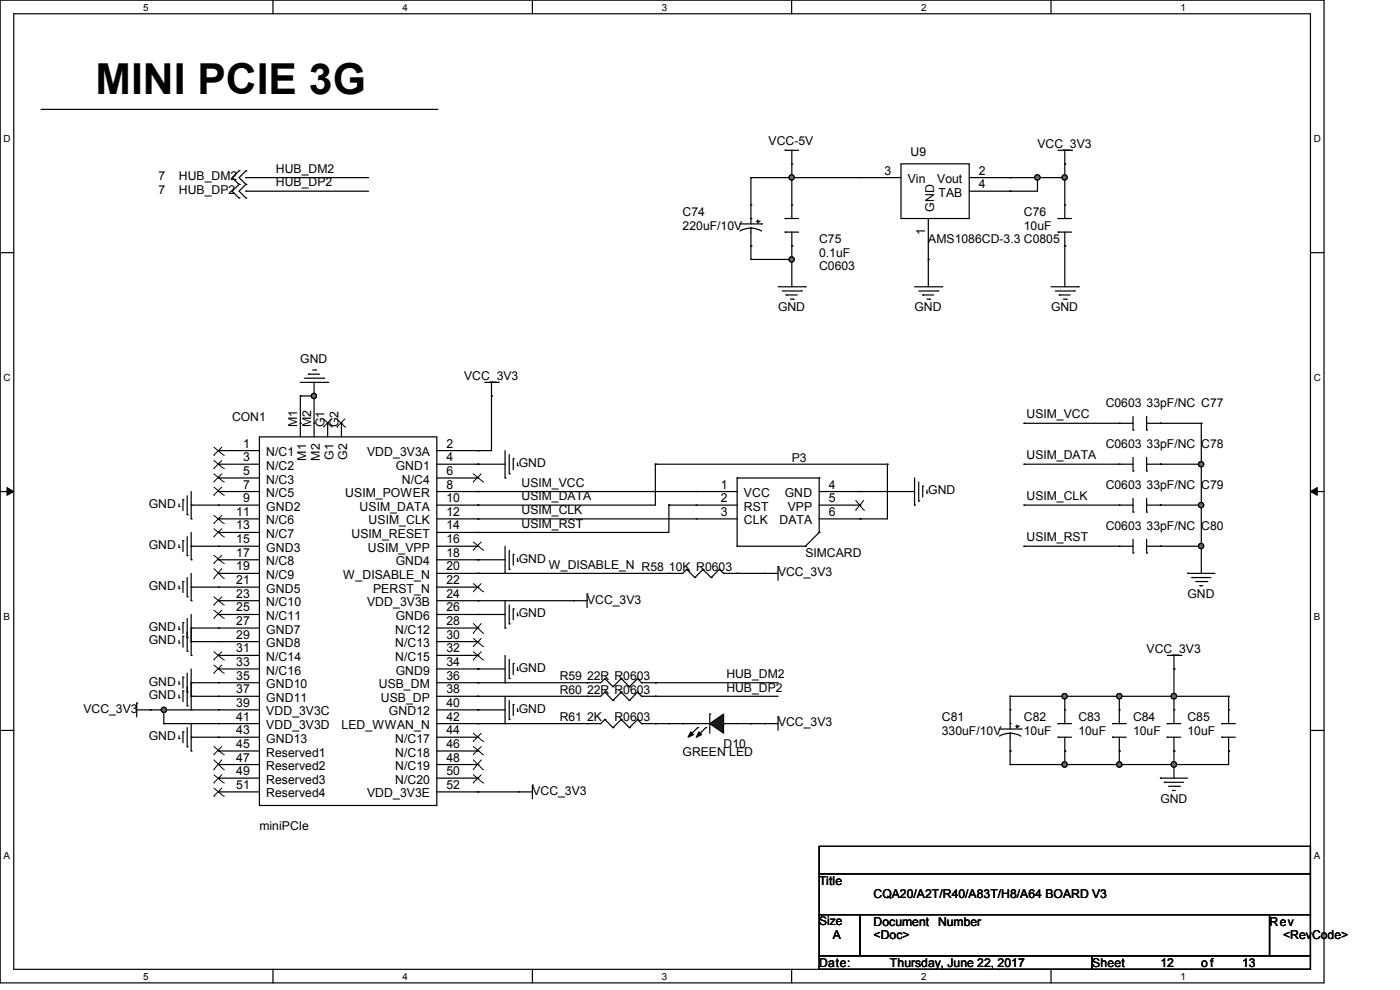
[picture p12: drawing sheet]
<svg xmlns="http://www.w3.org/2000/svg" width="297mm" height="210mm" viewBox="0 0 297 210" stroke-linecap="round" stroke-linejoin="round" font-family="sans-serif">
<path d="M0 0h280.9v208.5h-280.9zM2.9 2.9h275.1v202.7h-275.1z" fill="none" stroke="#000" stroke-width=".25"/>
<g fill="#fff">
<path d="M30.4 .3h1.1v2.4h-1.1z"/>
<path d="M30.4 205.9h1.1v2.3h-1.1z"/>
</g>
<path d="M57.9 0v2.9M57.9 205.6v2.9" fill="none" stroke="#000" stroke-width=".25"/>
<g fill="#fff">
<path d="M85.4 .3h1.1v2.4h-1.1z"/>
<path d="M85.4 205.9h1.1v2.3h-1.1z"/>
</g>
<path d="M112.9 0v2.9M112.9 205.6v2.9" fill="none" stroke="#000" stroke-width=".25"/>
<g fill="#fff">
<path d="M140.4 .3h1.2v2.4h-1.2z"/>
<path d="M140.4 205.9h1.2v2.3h-1.2z"/>
</g>
<path d="M167.9 0v2.9M167.9 205.6v2.9" fill="none" stroke="#000" stroke-width=".25"/>
<g fill="#fff">
<path d="M195.4 .3h1.2v2.4h-1.2z"/>
<path d="M195.4 205.9h1.2v2.3h-1.2z"/>
</g>
<path d="M223 0v2.9M223 205.6v2.9" fill="none" stroke="#000" stroke-width=".25"/>
<g fill="#fff">
<path d="M250.4 .3h1.2v2.4h-1.2z"/>
<path d="M250.4 205.9h1.2v2.3h-1.2z"/>
<path d="M.8 28.2h1.4v2.4h-1.4z"/>
<path d="M278.7 28.2h1.5v2.4h-1.5z"/>
<path d="M.8 78.9h1.4v2.3h-1.4z"/>
<path d="M278.7 78.9h1.5v2.3h-1.5z"/>
</g>
<path d="M0 53.6h2.9M278 53.6h2.9" fill="none" stroke="#000" stroke-width=".25"/>
<g fill="#fff">
<path d="M.8 129.6h1.3v2.3h-1.3z"/>
<path d="M278.7 129.6h1.4v2.3h-1.4z"/>
</g>
<path d="M0 104.3h2.9M278 104.3h2.9" fill="none" stroke="#000" stroke-width=".25"/>
<path d="M1.5 103.4l1.4 .9-1.4 .8zM278 104.3l1.4-.9v1.7z" fill="#000" stroke="#000" stroke-width=".21"/>
<g fill="#fff">
<path d="M.8 180.3h1.3v2.3h-1.3z"/>
<path d="M278.7 180.3h1.4v2.3h-1.4z"/>
</g>
<g fill="none" stroke="#000" stroke-width=".25">
<path d="M8.7 23.2h84M92.7 23.2h.1M101.4 98.5h.1M101.4 95.6h.1M101.4 98.5h5.7M104.3 84h.1M104.3 84v11.6h-2.9M40.6 107.1h.1M40.6 115.9h.1M40.6 107.1h5.8M40.6 115.9h5.8M101.4 118.7h.1"/>
<path d="M101.4 118.7h5.7M254.8 115.9h.1M254.8 115.9v5.7M40.6 133.2h.1M40.6 136.1h.1M40.6 124.5h.1M40.6 133.2h5.8M40.6 136.1h5.8M40.6 124.5h5.8M101.4 130.3h.1M101.4 130.3h5.7M156.4 121.6h.1"/>
<path d="M156.4 121.6h5.8M0 154.9h2.9M34.8 150.6h.1M34.8 150.6v2.9M34.8 150.6h11.6M40.6 156.4h.1M40.6 144.8h.1M40.6 147.7h.1M40.6 144.8h5.8M40.6 147.7h5.8M40.6 156.4h5.8M101.4 144.8h.1"/>
<path d="M101.4 147.7h.1M101.4 150.6h.1M101.4 141.9h.1M101.4 144.8h23.1M101.4 147.7h23.1M101.4 150.6h5.7M101.4 141.9h5.7M214.3 147.7h.1M214.3 147.7h11.6M214.3 147.7v2.9M249 147.7h.1M249 147.7h11.6"/>
<path d="M260.6 159.3h.1M260.6 147.7h.1M260.6 159.3v2.9h-11.6M260.6 147.7v2.9M278 154.9h2.9M101.4 168h.1M101.4 168h8.7M249 162.2h.1"/>
</g>
<circle cx="34.8" cy="150.6" r=".55" fill="#696969" stroke="#000" stroke-width=".25"/>
<g fill="none" stroke="#000" stroke-width=".25">
<path d="M63.7 84h.1M63.7 84h2.9M63.7 84v5.8M139 98.5h.1M139 98.5v8.6h-37.6M139 98.5h49.3M188.3 98.5h.1M188.3 98.5v11.6h-5.8M217.2 89.8h.1M217.2 98.5h.1M217.2 98.5h20.2M217.2 89.8h20.2"/>
<path d="M246.2 89.8h.1M246.2 98.5h.1M246.2 98.5h8.6M246.2 89.8h8.6M254.8 89.8h.1M254.8 98.5h.1M254.8 89.8v17.3h-8.6M101.4 104.3h.1M101.4 110.1h.1M101.4 107.1h.1M101.4 112.9h.1M101.4 110.1h46.3"/>
<path d="M101.4 104.3h46.3M141.9 107.1h.1M141.9 107.1h5.8M141.9 107.1v5.8h-40.5M182.5 110.1h.1M182.5 104.3h.1M182.5 104.3h11.5M217.2 115.9h.1M217.2 107.1h.1M217.2 107.1h20.2M217.2 115.9h20.2M246.2 107.1h.1"/>
<path d="M101.4 127.4h.1M101.4 127.4h20.2M34.8 153.5h.1M34.8 153.5h11.6"/>
</g>
<g fill="#696969" stroke="#000" stroke-width=".25">
<circle cx="254.8" cy="107.1" r=".55"/>
<circle cx="254.8" cy="98.5" r=".55"/>
</g>
<path d="M246.2 115.9h.1M246.2 115.9h8.6" fill="none" stroke="#000" stroke-width=".25"/>
<circle cx="254.8" cy="115.8" r=".55" fill="#696969" stroke="#000" stroke-width=".25"/>
<path d="M66.6 84h.1M66.6 81.1h.1M66.6 81.1v8.7" fill="none" stroke="#000" stroke-width=".25"/>
<circle cx="66.6" cy="84" r=".55" fill="#696969" stroke="#000" stroke-width=".25"/>
<g fill="none" stroke="#000" stroke-width=".25">
<path d="M101.4 121.6h.1M101.4 121.6h40.5M101.4 153.5h.1M101.4 153.5h23.1M139 153.5h.1M139 147.7h.1M139 144.8h.1M139 153.5h2.9M139 147.7h26.1M139 144.8h26.1M225.9 147.7h.1M225.9 147.7v2.9"/>
<path d="M237.4 147.7h.1M237.4 147.7v2.9M249 141.9h.1M249 141.9v5.8"/>
</g>
<circle cx="225.8" cy="147.7" r=".56" fill="#696969" stroke="#000" stroke-width=".25"/>
<path d="M237.4 162.2h.1M237.4 162.2h11.6" fill="none" stroke="#000" stroke-width=".25"/>
<g fill="#696969" stroke="#000" stroke-width=".25">
<circle cx="249" cy="162.2" r=".57"/>
<circle cx="237.4" cy="162.2" r=".56"/>
</g>
<path d="M254.8 107.1h.1M254.8 107.1v8.8M214.3 159.3h.1M214.3 159.3v2.9M225.9 159.3h.1M225.9 159.3v2.9M249 162.2h.1M249 162.2v2.9" fill="none" stroke="#000" stroke-width=".25"/>
<circle cx="225.8" cy="162.2" r=".56" fill="#696969" stroke="#000" stroke-width=".25"/>
<g fill="none" stroke="#000" stroke-width=".25">
<path d="M52.2 37.7h.1M52.2 37.7h26M52.2 40.6h.1M52.2 40.6h26M31.9 150.6h.1M31.9 150.6h2.9M159.3 153.5h.1M159.3 153.5h2.9M237.4 159.3h.1M237.4 147.7h.1M237.4 159.3v2.9h-23.1M237.4 147.7h11.6"/>
<path d="M249 159.3h.1M249 159.3v2.9M214.3 162.2h.1M225.9 162.2h.1"/>
</g>
<g fill="#696969" stroke="#000" stroke-width=".25">
<circle cx="249" cy="147.7" r=".57"/>
<circle cx="237.4" cy="147.7" r=".56"/>
</g>
<path d="M168 37.7h.1M168 37.7h14.5M225.9 147.7h.1M225.9 147.7h11.5M249 147.7h.1M249 147.7v2.9" fill="none" stroke="#000" stroke-width=".25"/>
<circle cx="167.9" cy="37.6" r=".55" fill="#696969" stroke="#000" stroke-width=".25"/>
<path d="M220.1 37.7h.1M220.1 37.7h5.8M225.9 37.7h.1M225.9 37.7v5.8M196.9 55h.1M196.9 55v5.8M225.9 52.2h.1M225.9 52.2v8.6" fill="none" stroke="#000" stroke-width=".25"/>
<circle cx="225.8" cy="37.6" r=".55" fill="#696969" stroke="#000" stroke-width=".25"/>
<path d="M168 37.7h.1M168 37.7v5.8M214.3 37.7h.1M214.3 37.7h5.8M168 55h.1M168 55v5.8" fill="none" stroke="#000" stroke-width=".25"/>
<circle cx="220.1" cy="37.6" r=".56" fill="#696969" stroke="#000" stroke-width=".25"/>
<path d="M159.3 37.7h.1M159.3 37.7v5.8M220.1 37.7h.1M220.1 37.7v2.9h-5.8M159.3 52.2h.1M159.3 55h.1M159.3 52.2v2.8M168 52.2h.1M168 52.2v2.8h-8.7M214.3 40.6h.1" fill="none" stroke="#000" stroke-width=".25"/>
<circle cx="167.9" cy="55" r=".55" fill="#696969" stroke="#000" stroke-width=".25"/>
<g fill="none" stroke="#000" stroke-width=".25">
<path d="M50.7 39.1h.1M50.7 36.2h.1M50.7 39.1l-1.5 1.5 1.5 1.4M50.7 36.2l-1.5 1.5 1.5 1.4M52.2 39.1h.1M52.2 36.2h.1M52.2 39.1l-1.5 1.5 1.5 1.4M52.2 36.2l-1.5 1.5 1.5 1.4M159.3 37.7h.1M159.3 37.7h8.7M166.5 31.9h.1M166.5 31.9h2.9"/>
<path d="M168 37.7h.1M168 34.8h.1M168 31.9v5.8M224.5 31.9h2.8M225.9 34.8h.1M225.9 31.9v5.8M227.3 31.9h.1M50.7 42h.1M52.2 42h.1M157 47.5h4.6M159.3 48.4l.9 .1 1.4 .5M159.3 48.4l-1 .1-1.3 .5"/>
<path d="M159.3 46.4h.1M159.3 48.4h.1M159.3 43.5h.1M159.3 52.2h.1M159.3 43.5v4M159.3 48.4v3.8M160.4 46.9h.6M160.7 47.2h.1M160.7 46.7v.5M161 46.9h.1M161.6 47.5h.1M224.5 46.4h.1"/>
<path d="M224.5 49.2h.1M224.5 46.4h2.8M224.5 49.2h2.8M225.9 43.5h.1M225.9 52.2h.1M225.9 43.5v2.9M225.9 49.2v3M65.4 79.4h.1M65.4 79.4h2.4M66.3 78.5h.6M66.9 78.5h.1M165.1 60.8h5.8"/>
<path d="M165.9 61.7h4.1M166.8 62.6h.1M166.8 62.6h2.3M167.7 63.5h.6M168.3 63.5h.1M170 61.7h.1M170.9 60.8h.1M194 60.8h5.8M194.9 61.7h4.1M195.7 62.6h.1M195.7 62.6h2.4M196.6 63.5h.6"/>
<path d="M197.2 63.5h.1M199 61.7h.1M199.8 60.8h.1M223 60.8h5.8M223.9 61.7h4M224.7 62.6h.1M224.7 62.6h2.3M225.6 63.5h.6M226.2 63.5h.1M227.9 61.7h.1M228.8 60.8h.1M46.4 95.6h.1"/>
<path d="M46.4 98.5h.1M46.4 95.6h8.6M46.4 98.5h8.6M55 92.7h37.7v78.2h-37.7zM63.7 89.8h.1M63.7 81.1h5.8M63.7 89.8v2.9M64.6 80.2h4.1M66.6 89.8h.1M66.6 89.8v2.9M68.7 80.2h.1M69.5 81.1h.1"/>
<path d="M69.5 89.8h.1M69.5 89.8v2.9M72.4 89.8h.1M72.4 89.8v2.9M92.7 95.6h8.7M92.7 98.5h8.7M101.4 95.6h.1M101.4 98.5h.1M102.8 81.1h2.9M104.3 84h.1M104.3 81.1v2.9M105.7 81.1h.1"/>
<path d="M107.1 95.6v5.8M108 96.4v4.1M108.9 97.3h.1M108.9 97.3v2.4M109.8 98.8h.1M109.8 98.2v.6M237.4 89.8h.1M237.4 98.5h.1M237.4 98.5h3M237.4 89.8h3M240.4 91.2h.1M240.4 99.9h.1"/>
<path d="M240.4 88.3v2.9M240.4 97v2.9M243.2 91.2h.1M243.2 99.9h.1M243.2 88.3v2.9M243.2 97v2.9M243.2 98.5h3M243.2 89.8h3M246.2 89.8h.1M246.2 98.5h.1M38 116.1h.1M38 107.4h.1"/>
<path d="M38 106.9v.5M38 115.6v.5M38.8 114.7h.1M38.8 106h.1M38.8 106v2.3M38.8 114.7v2.3M39.7 117.9h.1M39.7 109.2h.1M39.7 105.2v4M39.7 113.8v4.1M40.6 118.7h.1M40.6 110.1h.1"/>
<path d="M40.6 104.3v5.8M40.6 112.9v5.8M46.4 101.4h.1M46.4 104.3h.1M46.4 107.1h.1M46.4 110.1h.1M46.4 112.9h.1M46.4 115.9h.1M46.4 118.7h.1M46.4 107.1h8.6M46.4 101.4h8.6M46.4 104.3h8.6"/>
<path d="M46.4 110.1h8.6M46.4 112.9h8.6M46.4 115.9h8.6M46.4 118.7h8.6M92.7 107.1h8.7M92.7 101.4h8.7M92.7 104.3h8.7M92.7 110.1h8.7M92.7 112.9h8.7M92.7 115.9h8.7M92.7 118.7h8.7M101.4 101.4h.1"/>
<path d="M101.4 104.3h.1M101.4 107.1h.1M101.4 110.1h.1M101.4 112.9h.1M101.4 115.9h.1M101.4 118.7h.1M107.1 101.4h.1M107.1 115.9v5.7M108 100.5h.1M108 116.7v4.1M108.9 117.6h.1M108.9 117.6v2.3"/>
<path d="M109.8 119h.1M109.8 118.4v.6M194 107.1h.1M194 101.4v5.7M194.9 106.3h.1M194.9 102.2v4.1M195.7 103.1h.1M195.7 103.1v2.3M196.6 104.6h.1M196.6 104v.6M237.4 107.1h.1M237.4 115.9h.1"/>
<path d="M237.4 107.1h3M237.4 115.9h3M240.4 108.6h.1M240.4 117.3h.1M240.4 105.7v2.9M240.4 114.4v2.9M243.2 108.6h.1M243.2 117.3h.1M243.2 105.7v2.9M243.2 114.4v2.9M243.2 107.1h3M243.2 115.9h3"/>
<path d="M246.2 107.1h.1M246.2 115.9h.1M38 136.4h.1M38 133.5h.1M38 124.8h.1M38 124.2v.6M38 132.9v.6M38 135.8v.6M38.8 135h.1M38.8 132.1h.1M38.8 123.4h.1M38.8 123.4v2.3"/>
<path d="M38.8 132.1v2.3M38.8 135v2.3M39.7 138.1h.1M39.7 135.3h.1M39.7 126.6h.1M39.7 122.5v4.1M39.7 131.2v6.9M40.6 139h.1M40.6 136.1h.1M40.6 127.4h.1M40.6 121.6v5.8M40.6 130.3v8.7"/>
<path d="M46.4 121.6h.1M46.4 124.5h.1M46.4 127.4h.1M46.4 130.3h.1M46.4 133.2h.1M46.4 136.1h.1M46.4 139h.1M46.4 121.6h8.6M46.4 139h8.6M46.4 127.4h8.6M46.4 124.5h8.6M46.4 130.3h8.6"/>
<path d="M46.4 133.2h8.6M46.4 136.1h8.6M92.7 121.6h8.7M92.7 139h8.7M92.7 127.4h8.7M92.7 124.5h8.7M92.7 130.3h8.7M92.7 133.2h8.7M92.7 136.1h8.7M101.4 121.6h.1M101.4 124.5h.1M101.4 127.4h.1"/>
<path d="M101.4 130.3h.1M101.4 133.2h.1M101.4 136.1h.1M101.4 139h.1M107.1 121.6h.1M107.1 133.2h.1M107.1 127.4v5.8M107.1 139v5.8M108 120.8h.1M108 132.3h.1M108 128.3v4M108 139.9v4"/>
<path d="M108.9 129.2h.1M108.9 129.2v2.3M109.8 130.6h.1M109.8 130v.6M121.6 127.4h.1M121.6 127.4h2.9M124.5 126h.1M124.5 126v2.9M141.9 121.6h.1M145.7 120.8h.1M145.7 120.8l-.9 .8h-2.9M145.7 120.8l1.7 1.7"/>
<path d="M147.4 122.5h.1M149.1 120.8h.1M149.1 120.8l-1.7 1.7M149.1 120.8l1.8 1.7M150.9 122.5h.1M152.6 120.8h.1M152.6 120.8l-1.7 1.7M152.6 120.8l.9 .8M153.5 121.6h.1M153.5 121.6h2.9M156.4 121.6h.1M162.2 121.6h.1"/>
<path d="M162.2 121.6h2.9M165.1 120.2h.1M165.1 120.2v2.9M247.6 139h2.9M249 139v2.9M250.5 139h.1M251.9 121.6h.1M251.9 121.6h5.8M252.8 122.5h.1M252.8 122.5h4.1M253.7 123.4h2.3M254.6 124.2h.1"/>
<path d="M254.6 124.2h.5M256 123.4h.1M29 149.1h.1M29 150.6h2.9M29 149.1v3M31.9 150.6h.1M38 156.7h.1M38 148h.1M38 145.1h.1M38 144.5v.6M38 147.4v.6M38 156.1v.6"/>
<path d="M38.8 155.2h.1M38.8 146.6h.1M38.8 143.6h.1M38.8 143.6v2.4M38.8 146.6v2.2M38.8 155.2v2.4M39.7 158.4h.1M39.7 149.7h.1M39.7 146.8h.1M39.7 142.8v6.9M39.7 154.3v4.1M40.6 159.3h.1"/>
<path d="M40.6 150.6h.1M40.6 147.7h.1M40.6 141.9v8.7M40.6 153.5v5.8M46.4 141.9h.1M46.4 144.8h.1M46.4 147.7h.1M46.4 150.6h.1M46.4 153.5h.1M46.4 156.4h.1M46.4 159.3h.1M46.4 153.5h8.6"/>
<path d="M46.4 150.6h8.6M46.4 141.9h8.6M46.4 144.8h8.6M46.4 147.7h8.6M46.4 156.4h8.6M46.4 159.3h8.6M92.7 153.5h8.7M92.7 150.6h8.7M92.7 141.9h8.7M92.7 144.8h8.7M92.7 147.7h8.7M92.7 156.4h8.7"/>
<path d="M92.7 159.3h8.7M101.4 141.9h.1M101.4 144.8h.1M101.4 147.7h.1M101.4 150.6h.1M101.4 153.5h.1M101.4 156.4h.1M101.4 159.3h.1M107.1 144.8h.1M107.1 153.5h.1M107.1 147.7v5.8M108 143.9h.1"/>
<path d="M108 152.6h.1M108 148.6v4M108.9 140.8h.1M108.9 149.4h.1M108.9 140.8v2.3M108.9 149.4v2.4M109.8 142.2h.1M109.8 150.9h.1M109.8 141.6v.6M109.8 150.3v.6M124.5 147.7h.1M124.5 144.8h.1"/>
<path d="M128.3 146.8h.1M128.3 143.9h.1M128.3 143.9l-.9 .9h-2.9M128.3 146.8l-.9 .9h-2.9M128.3 146.8l1.7 1.8M128.3 143.9l1.7 1.8M130 148.6h.1M130 145.7h.1M131.8 146.8h.1M131.8 143.9h.1M131.8 146.8l-1.8 1.8M131.8 146.8l1.7 1.8"/>
<path d="M131.8 143.9l-1.8 1.8M131.8 143.9l1.7 1.8M133.5 148.6h.1M133.5 145.7h.1M135.3 146.8h.1M135.3 143.9h.1M135.3 146.8l-1.8 1.8M135.3 146.8l.8 .9M135.3 143.9l-1.8 1.8M135.3 143.9l.8 .9M136.1 147.7h.1M136.1 144.8h.1"/>
<path d="M136.1 144.8h2.9M136.1 147.7h2.9M139 147.7h.1M139 144.8h.1M144.8 153.5h.1M144.8 153.5h5.8M150.6 151.5h.1M150.6 151.5v4M153.5 153.5h.1M153.5 153.5h2.9M162.2 153.5h.1M162.2 153.5h2.9"/>
<path d="M165.1 152.1h.1M165.1 152.1v2.8M212 154.6h4.6M214.3 155.5l.9 .1 1.4 .5M214.3 155.5l-1 .1-1.3 .5M214.3 153.5h.1M214.3 155.5h.1M214.3 150.6h.1M214.3 159.3h.1M214.3 150.6v4M214.3 155.5v3.8M215.5 154.1h.5"/>
<path d="M215.7 154.3h.1M215.7 153.8v.5M216 154.1h.1M216.6 154.6h.1M224.5 153.5h.1M224.5 156.4h.1M224.5 153.5h2.8M224.5 156.4h2.8M225.9 150.6h.1M225.9 159.3h.1M225.9 150.6v2.9M225.9 156.4v2.9"/>
<path d="M236 153.5h.1M236 156.4h.1M236 153.5h2.9M236 156.4h2.9M237.4 150.6h.1M237.4 159.3h.1M237.4 150.6v2.9M237.4 156.4v2.9M249 141.9h.1M46.4 162.2h.1M46.4 165.1h.1M46.4 168h.1"/>
<path d="M46.4 165.1h8.6M46.4 168h8.6M46.4 162.2h8.6M92.7 165.1h8.7M92.7 168h8.7M92.7 162.2h8.7M101.4 162.2h.1M101.4 165.1h.1M101.4 168h.1M110.1 168h.1M110.1 168h2.8M112.9 166.5h.1"/>
<path d="M112.9 166.5v2.9M173.8 179.5h104.2v5.8h-104.2zM246.2 165.1h.1M246.2 165.1h5.7M247 165.9h.1M247 165.9h4.1M247.9 166.8h2.3M248.8 167.7h.1M248.8 167.7h.5M250.2 166.8h.1M173.8 185.3h104.2v8.7h-104.2zM173.8 194h8.7v8.7h-8.7z"/>
<path d="M182.5 194h86.8v8.7h-86.8zM269.3 194h8.7v8.7h-8.7zM173.8 202.7h57.9v2.9h-57.9zM231.7 202.7h46.3v2.9h-46.3z"/>
</g>
<g fill="none" stroke="#000" stroke-width=".21">
<path d="M45.3 96.6h.1M45.3 99.4h.1M45.3 94.8l2.1 1.8M45.3 97.6l2.1 1.8M47.1 94.8l-1.8 1.8M47.1 97.6l-1.8 1.8M47.4 96.6h.1M47.4 99.4h.1M68.6 90.6h.1M68.6 88.8l1.8 1.8M70.4 90.6h.1M70.4 88.8l-1.8 1.8"/>
<path d="M71.4 90.6h.1M71.4 88.8l1.8 1.8M73.2 90.6h.1M73.2 88.8l-1.8 1.8M45.3 102.2h.1M45.3 105h.1M45.3 111h.1M45.3 113.9h.1M45.3 119.5h.1M45.3 100.5l2.1 1.7M45.3 103.3l2.1 1.7M45.3 109.3l2.1 1.7"/>
<path d="M45.3 112.1l2.1 1.8M45.3 117.7l2.1 1.8M47.1 100.5l-1.8 1.7M47.1 103.3l-1.8 1.7M47.1 109.3l-1.8 1.7M47.1 112.1l-1.8 1.8M47.1 117.7l-1.8 1.8M47.4 102.2h.1M47.4 105h.1M47.4 111h.1M47.4 113.9h.1M47.4 119.5h.1"/>
<path d="M100.4 102.2h.1M100.4 116.7h.1M100.4 100.5l2.1 1.7M100.4 114.9l2.1 1.8M102.1 100.5l-1.7 1.7M102.1 114.9l-1.7 1.8M102.5 102.2h.1M102.5 116.7h.1M45.3 122.7h.1M45.3 128.3h.1M45.3 131.2h.1M45.3 140h.1"/>
<path d="M45.3 120.6l2.1 2.1M45.3 126.6l2.1 1.7M45.3 129.4l2.1 1.8M45.3 138.2l2.1 1.8M47.1 120.6l-1.8 2.1M47.1 126.6l-1.8 1.7M47.1 129.4l-1.8 1.8M47.1 138.2l-1.8 1.8M47.4 122.7h.1M47.4 128.3h.1M47.4 131.2h.1M47.4 140h.1"/>
<path d="M100.4 125.5h.1M100.4 134.3h.1M100.4 137.2h.1M100.4 140h.1M100.4 123.7l2.1 1.8M100.4 132.2l2.1 2.1M100.4 135.4l2.1 1.8M100.4 138.2l2.1 1.8M102.1 123.7l-1.7 1.8M102.1 132.2l-1.7 2.1M102.1 135.4l-1.7 1.8M102.1 138.2l-1.7 1.8"/>
<path d="M102.5 125.5h.1M102.5 134.3h.1M102.5 137.2h.1M102.5 140h.1M45.3 142.8h.1M45.3 141l2.1 1.8M45.3 158.3l2.1 1.8M47.1 141l-1.8 1.8M47.1 158.3l-1.8 1.8M47.4 142.8h.1M100.4 157.3h.1M100.4 155.5l2.1 1.8"/>
<path d="M100.4 158.3l2.1 1.8M102.1 155.5l-1.7 1.8M102.1 158.3l-1.7 1.8M102.5 157.3h.1M45.3 160.1h.1M45.3 163.3h.1M45.3 166.1h.1M45.3 168.9h.1M45.3 161.1l2.1 2.2M45.3 164.3l2.1 1.8M45.3 167.1l2.1 1.8M47.1 161.1l-1.8 2.2"/>
<path d="M47.1 164.3l-1.8 1.8M47.1 167.1l-1.8 1.8M47.4 160.1h.1M47.4 163.3h.1M47.4 166.1h.1M47.4 168.9h.1M100.4 160.1h.1M100.4 163.3h.1M100.4 166.1h.1M100.4 161.1l2.1 2.2M100.4 164.3l2.1 1.8M102.1 161.1l-1.7 2.2"/>
<path d="M102.1 164.3l-1.7 1.8M102.5 160.1h.1M102.5 163.3h.1M102.5 166.1h.1"/>
</g>
<g fill="#1c1c1c" stroke="#000" stroke-width=".25">
<path d="M150.6 153.5l2.9-2v4z" fill-rule="evenodd"/>
<path d="M146.6 155.2l.5 .6-1.1 .6z" fill-rule="evenodd"/>
<path d="M148.3 155.2l.5 .6-1.1 .6z" fill-rule="evenodd"/>
</g>
<g fill="none" stroke="#000" stroke-width=".25">
<path d="M182.5 37.7h.1M182.5 37.7h8.6M191.1 34.8h14.5v11.6h-14.5zM205.6 37.7h8.7M214.3 37.7h.1M166.5 46.4h.1M166.5 49.2h.1M166.5 46.4h2.9M166.5 49.2h2.9M168 43.5h.1M168 52.2h.1M168 43.5v2.9"/>
<path d="M168 49.2v3M196.9 55h.1M196.9 46.4v8.6M205.6 40.6h8.7M214.3 40.6h.1M147.7 104.3h.1M147.7 107.1h.1M147.7 110.1h.1M147.7 104.3h8.7M147.7 107.1h8.7M147.7 110.1h8.7M156.4 115.9h.1"/>
<path d="M156.4 101.4h.1M156.4 101.4h17.4M156.4 115.9h14.5M156.4 101.4v14.5M170.9 115.9h.1M173.8 101.4h.1M173.8 112.9h.1M173.8 101.4v11.5M173.8 112.9l-2.9 3M173.8 104.3h8.7M173.8 107.1h8.7M173.8 110.1h8.7"/>
<path d="M182.5 104.3h.1M182.5 107.1h.1M182.5 110.1h.1M124.5 153.5h.1M128.3 152.6h.1M128.3 152.6l-.9 .9h-2.9M128.3 152.6l1.7 1.7M130 154.3h.1M131.8 152.6h.1M131.8 152.6l-1.8 1.7M131.8 152.6l1.7 1.7M133.5 154.3h.1"/>
<path d="M135.3 152.6h.1M135.3 152.6l-1.8 1.7M135.3 152.6l.8 .9M136.1 153.5h.1M136.1 153.5h2.9M139 153.5h.1M141.9 153.5h.1M141.9 153.5h2.9M148 154.3h.1M148 154.3l-1.7 1.8M149.7 154.3h.1M149.7 154.3l-1.7 1.8"/>
<path d="M156.4 153.5h2.9M159.3 153.5h.1M247.6 153.5h.1M247.6 156.4h.1M247.6 153.5h2.9M247.6 156.4h2.9M249 150.6h.1M249 159.3h.1M249 150.6v2.9M249 156.4v2.9M259.2 153.5h.1M259.2 156.4h.1"/>
<path d="M259.2 153.5h2.9M259.2 156.4h2.9M260.6 150.6h.1M260.6 159.3h.1M260.6 150.6v2.9M260.6 156.4v2.9"/>
</g>
<path d="M181.5 108.2h.1M181.5 106.1l1.8 2.1M183.3 108.2h.1M183.3 106.1l-1.8 2.1" fill="none" stroke="#000" stroke-width=".21"/>
<g fill="#696969" stroke="#000" stroke-width=".25">
<circle cx="34.8" cy="150.6" r=".55"/>
<circle cx="254.8" cy="107.1" r=".55"/>
<circle cx="254.8" cy="98.5" r=".55"/>
<circle cx="254.8" cy="115.8" r=".55"/>
<circle cx="66.6" cy="84" r=".55"/>
<circle cx="225.8" cy="147.7" r=".56"/>
<circle cx="249" cy="162.2" r=".57"/>
<circle cx="237.4" cy="162.2" r=".56"/>
<circle cx="225.8" cy="162.2" r=".56"/>
<circle cx="249" cy="147.7" r=".57"/>
<circle cx="237.4" cy="147.7" r=".56"/>
<circle cx="167.9" cy="37.6" r=".55"/>
<circle cx="225.8" cy="37.6" r=".55"/>
<circle cx="220.1" cy="37.6" r=".56"/>
<circle cx="167.9" cy="55" r=".55"/>
</g>
<text font-size="9.1" x="20.3" y="20">MINI PCIE 3G</text>
<g font-size="2.6">
<text x="163.1" y="30.7">VCC-5V</text>
<text x="193.2" y="33.1">U9</text>
<text x="220.1" y="31.3">VCC_3V3</text>
<text x="33.6" y="41.1">7</text>
<text x="33.6" y="38.3">7</text>
<text x="38" y="41.1">HUB_DP2</text>
<text x="38" y="38.3">HUB_DM2</text>
<text x="58.5" y="39.5">HUB_DP2</text>
<text x="58.5" y="36.7">HUB_DM2</text>
<text x="187.7" y="37">3</text>
<text x="192.6" y="38.9">Vin</text>
<text x="198.8" y="38.9">Vout</text>
<text x="199.1" y="41.7">TAB</text>
<text x="207.6" y="37">2</text>
<text x="207.6" y="39.9">4</text>
<text x="144.8" y="45.8">C74</text>
<text x="198.2" y="44.9" transform="rotate(-90 198.2 44.9)">GND</text>
<text x="217.2" y="45.8">C76</text>
<text x="144.8" y="48.7">220uF/10V</text>
<text x="173.8" y="51.6">C75</text>
<text x="196.3" y="49.8" transform="rotate(-90 196.3 49.8)">1</text>
<text x="196.9" y="51.6">AMS1086CD-3.3 C0805</text>
<text x="217.2" y="48.7">10uF</text>
<text x="173.8" y="54.5">0.1uF</text>
<text x="173.8" y="57.4">C0603</text>
<text x="165.1" y="66">GND</text>
<text x="194" y="66">GND</text>
<text x="223" y="66">GND</text>
<text x="63.7" y="77">GND</text>
<text x="98.5" y="80.5">VCC_3V3</text>
<text x="49.2" y="89.2">CON1</text>
<text x="217.8" y="88.8">USIM_VCC</text>
<text x="234.6" y="86.3">C0603</text>
<text x="243.2" y="86.3">33pF/NC C77</text>
<text x="51.6" y="95">1</text>
<text x="63.1" y="90.6" transform="rotate(-90 63.1 90.6)">M1</text>
<text x="66" y="90.6" transform="rotate(-90 66 90.6)">M2</text>
<text x="68.9" y="90.6" transform="rotate(-90 68.9 90.6)">G1</text>
<text x="71.8" y="90.6" transform="rotate(-90 71.8 90.6)">G2</text>
<text x="94.7" y="95">2</text>
<text x="234.6" y="95">C0603</text>
<text x="243.2" y="95">33pF/NC C78</text>
<text x="51.6" y="97.8">3</text>
<text x="51.6" y="100.8">5</text>
<text x="56.5" y="96.8">N/C1</text>
<text x="56.5" y="99.7">N/C2</text>
<text x="64.9" y="97.7" transform="rotate(-90 64.9 97.7)">M1</text>
<text x="67.9" y="97.7" transform="rotate(-90 67.9 97.7)">M2</text>
<text x="70.7" y="97.6" transform="rotate(-90 70.7 97.6)">G1</text>
<text x="73.7" y="97.6" transform="rotate(-90 73.7 97.6)">G2</text>
<text x="77.9" y="96.8">VDD_3V3A</text>
<text x="83.9" y="99.7">GND1</text>
<text x="94.7" y="97.8">4</text>
<text x="94.7" y="100.8">6</text>
<text x="110.1" y="99.1">GND</text>
<text x="168" y="97.9">P3</text>
<text x="217.8" y="97.5">USIM_DATA</text>
<text x="31.6" y="107.7">GND</text>
<text x="51.6" y="103.6">7</text>
<text x="51.6" y="106.5">9</text>
<text x="56.5" y="102.6">N/C3</text>
<text x="56.5" y="105.5">N/C5</text>
<text x="73.2" y="105.5">USIM_POWER</text>
<text x="85.3" y="102.6">N/C4</text>
<text x="94.7" y="103.6">8</text>
<text x="94.7" y="106.5">10</text>
<text x="110.7" y="103.3">USIM_VCC</text>
<text x="110.7" y="106.1">USIM_DATA</text>
<text x="152.9" y="103.6">1</text>
<text x="152.9" y="106.5">2</text>
<text x="157.8" y="105.5">VCC</text>
<text x="166.5" y="105.5">GND</text>
<text x="175.8" y="103.6">4</text>
<text x="175.8" y="106.5">5</text>
<text x="196.9" y="104.9">GND</text>
<text x="217.8" y="106.1">USIM_CLK</text>
<text x="234.6" y="103.7">C0603</text>
<text x="243.2" y="103.7">33pF/NC C79</text>
<text x="50.1" y="109.4">11</text>
<text x="50.1" y="112.3">13</text>
<text x="56.5" y="108.3">GND2</text>
<text x="56.5" y="111.3">N/C6</text>
<text x="76.3" y="108.3">USIM_DATA</text>
<text x="78.2" y="111.3">USIM_CLK</text>
<text x="94.7" y="109.4">12</text>
<text x="94.7" y="112.3">14</text>
<text x="110.7" y="109.1">USIM_CLK</text>
<text x="110.7" y="111.9">USIM_RST</text>
<text x="152.9" y="109.4">3</text>
<text x="157.8" y="108.3">RST</text>
<text x="157.8" y="111.3">CLK</text>
<text x="165.4" y="111.3">DATA</text>
<text x="167.1" y="108.3">VPP</text>
<text x="175.8" y="109.4">6</text>
<text x="234.6" y="112.4">C0603</text>
<text x="243.2" y="112.4">33pF/NC C80</text>
<text x="31.6" y="116.5">GND</text>
<text x="50.1" y="115.2">15</text>
<text x="50.1" y="118.1">17</text>
<text x="56.5" y="114.1">N/C7</text>
<text x="56.5" y="117.1">GND3</text>
<text x="56.5" y="119.9">N/C8</text>
<text x="74.5" y="114.1">USIM_RESET</text>
<text x="78.1" y="117.1">USIM_VPP</text>
<text x="83.9" y="119.9">GND4</text>
<text x="94.7" y="115.2">16</text>
<text x="94.7" y="118.1">18</text>
<text x="110.1" y="119.3">GND</text>
<text x="170.9" y="118.2">SIMCARD</text>
<text x="217.8" y="114.9">USIM_RST</text>
<text x="31.6" y="125.1">GND</text>
<text x="50.1" y="121">19</text>
<text x="50.1" y="123.9">21</text>
<text x="56.5" y="122.8">N/C9</text>
<text x="56.5" y="125.7">GND5</text>
<text x="72.8" y="122.8">W_DISABLE_N</text>
<text x="79.2" y="125.7">PERST_N</text>
<text x="94.7" y="121">20</text>
<text x="94.7" y="123.9">22</text>
<text x="116.5" y="120.6">W_DISABLE_N R58</text>
<text x="141.9" y="121.1">10K R0603</text>
<text x="165.1" y="122.2">VCC_3V3</text>
<text x="50.1" y="126.8">23</text>
<text x="50.1" y="129.7">25</text>
<text x="56.5" y="128.6">N/C10</text>
<text x="56.5" y="131.5">N/C11</text>
<text x="77.9" y="128.6">VDD_3V3B</text>
<text x="83.9" y="131.5">GND6</text>
<text x="94.7" y="126.8">24</text>
<text x="94.7" y="129.7">26</text>
<text x="110.1" y="130.9">GND</text>
<text x="124.5" y="128">VCC_3V3</text>
<text x="251.9" y="126.9">GND</text>
<text x="31.6" y="136.7">GND</text>
<text x="31.6" y="133.8">GND</text>
<text x="50.1" y="132.6">27</text>
<text x="50.1" y="135.5">29</text>
<text x="56.5" y="134.4">GND7</text>
<text x="56.5" y="137.3">GND8</text>
<text x="83.8" y="134.4">N/C12</text>
<text x="83.8" y="137.3">N/C13</text>
<text x="94.7" y="132.6">28</text>
<text x="94.7" y="135.5">30</text>
<text x="50.1" y="138.4">31</text>
<text x="50.1" y="141.3">33</text>
<text x="56.5" y="140.2">N/C14</text>
<text x="56.5" y="143.1">N/C16</text>
<text x="83.8" y="140.2">N/C15</text>
<text x="83.9" y="143.1">GND9</text>
<text x="94.7" y="138.4">32</text>
<text x="94.7" y="141.3">34</text>
<text x="110.1" y="142.5">GND</text>
<text x="154.1" y="143.8">HUB_DM2</text>
<text x="243.2" y="138.4">VCC_3V3</text>
<text x="31.6" y="148.3">GND</text>
<text x="31.6" y="145.4">GND</text>
<text x="50.1" y="144.2">35</text>
<text x="50.1" y="147.1">37</text>
<text x="50.1" y="149.9">39</text>
<text x="56.5" y="146">GND10</text>
<text x="56.5" y="148.9">GND11</text>
<text x="80.3" y="146">USB_DM</text>
<text x="80.8" y="148.9">USB_DP</text>
<text x="94.7" y="144.2">36</text>
<text x="94.7" y="147.1">38</text>
<text x="94.7" y="149.9">40</text>
<text x="118.7" y="147.2">R60</text>
<text x="118.7" y="144.2">R59</text>
<text x="124.5" y="147.2">22R R0603</text>
<text x="124.5" y="144.2">22R R0603</text>
<text x="154.1" y="146.7">HUB_DP2</text>
<text x="17.7" y="151.2">VCC_3V3</text>
<text x="50.1" y="152.9">41</text>
<text x="50.1" y="155.7">43</text>
<text x="56.5" y="151.8">VDD_3V3C</text>
<text x="56.5" y="154.7">VDD_3V3D</text>
<text x="72.5" y="154.7">LED_WWAN_N</text>
<text x="82.5" y="151.8">GND12</text>
<text x="94.7" y="152.9">42</text>
<text x="94.7" y="155.7">44</text>
<text x="110.1" y="151.2">GND</text>
<text x="118.7" y="152.9">R61</text>
<text x="124.5" y="152.9">2K</text>
<text x="130.3" y="152.9">R0603</text>
<text x="165.1" y="154.1">VCC_3V3</text>
<text x="199.8" y="152.9">C81</text>
<text x="199.8" y="155.8">330uF/10V</text>
<text x="217.2" y="152.9">C82</text>
<text x="217.2" y="155.8">10uF</text>
<text x="228.8" y="152.9">C83</text>
<text x="228.8" y="155.8">10uF</text>
<text x="240.4" y="152.9">C84</text>
<text x="240.4" y="155.8">10uF</text>
<text x="251.9" y="152.9">C85</text>
<text x="251.9" y="155.8">10uF</text>
<text x="31.6" y="157">GND</text>
<text x="50.1" y="158.7">45</text>
<text x="50.1" y="161.5">47</text>
<text x="56.5" y="157.6">GND13</text>
<text x="56.5" y="160.5">Reserved1</text>
<text x="83.8" y="157.6">N/C17</text>
<text x="83.8" y="160.5">N/C18</text>
<text x="94.7" y="158.7">46</text>
<text x="94.7" y="161.5">48</text>
<text x="144.8" y="160.4">GREEN LED</text>
<text x="153.5" y="158.7">D10</text>
<text x="50.1" y="164.4">49</text>
<text x="50.1" y="167.3">51</text>
<text x="56.5" y="163.4">Reserved2</text>
<text x="56.5" y="166.2">Reserved3</text>
<text x="83.8" y="163.4">N/C19</text>
<text x="83.8" y="166.2">N/C20</text>
<text x="94.7" y="164.4">50</text>
<text x="94.7" y="167.3">52</text>
<text x="56.5" y="169.2">Reserved4</text>
<text x="77.9" y="169.2">VDD_3V3E</text>
<text x="112.9" y="168.6">VCC_3V3</text>
<text x="246.2" y="170.3">GND</text>
<text x="55" y="176.1">miniPCIe</text>
<text x="173.8" y="187.7">Title</text>
<text x="185.3" y="190.6">CQA20/A2T/R40/A83T/H8/A64 BOARD V3</text>
<text x="185.3" y="196.3">Document</text>
<text x="199" y="196.3">Number</text>
<text x="269.3" y="196.3">Rev</text>
<text x="176.7" y="199.3">A</text>
<text x="185.3" y="199.3">&lt;Doc&gt;</text>
<text x="272.2" y="199.3">&lt;RevCode&gt;</text>
<text x="173.8" y="205.1">Date:</text>
<text x="188.8" y="205.1">Thursday, June 22, 2017</text>
<text x="231.7" y="205.1">Sheet</text>
<text x="246.2" y="205.1">12</text>
<text x="254.8" y="205.1">of</text>
<text x="263.5" y="205.1">13</text>
</g>
<text font-size="2.5" x="173.8" y="196.3">Size</text>
<g font-size="2.1">
<text x="30.4" y="2.2">5</text>
<text x="85.4" y="2.2">4</text>
<text x="140.4" y="2.2">3</text>
<text x="195.4" y="2.2">2</text>
<text x="250.5" y="2.2">1</text>
<text x=".8" y="30.1">D</text>
<text x="278.7" y="30.1">D</text>
<text x=".8" y="80.8">C</text>
<text x="278.7" y="80.8">C</text>
<text x=".8" y="131.5">B</text>
<text x="278.7" y="131.5">B</text>
<text x=".8" y="182.2">A</text>
<text x="278.7" y="182.2">A</text>
<text x="30.4" y="207.8">5</text>
<text x="85.4" y="207.8">4</text>
<text x="140.4" y="207.8">3</text>
<text x="195.4" y="207.8">2</text>
<text x="250.5" y="207.8">1</text>
</g>
</svg>
